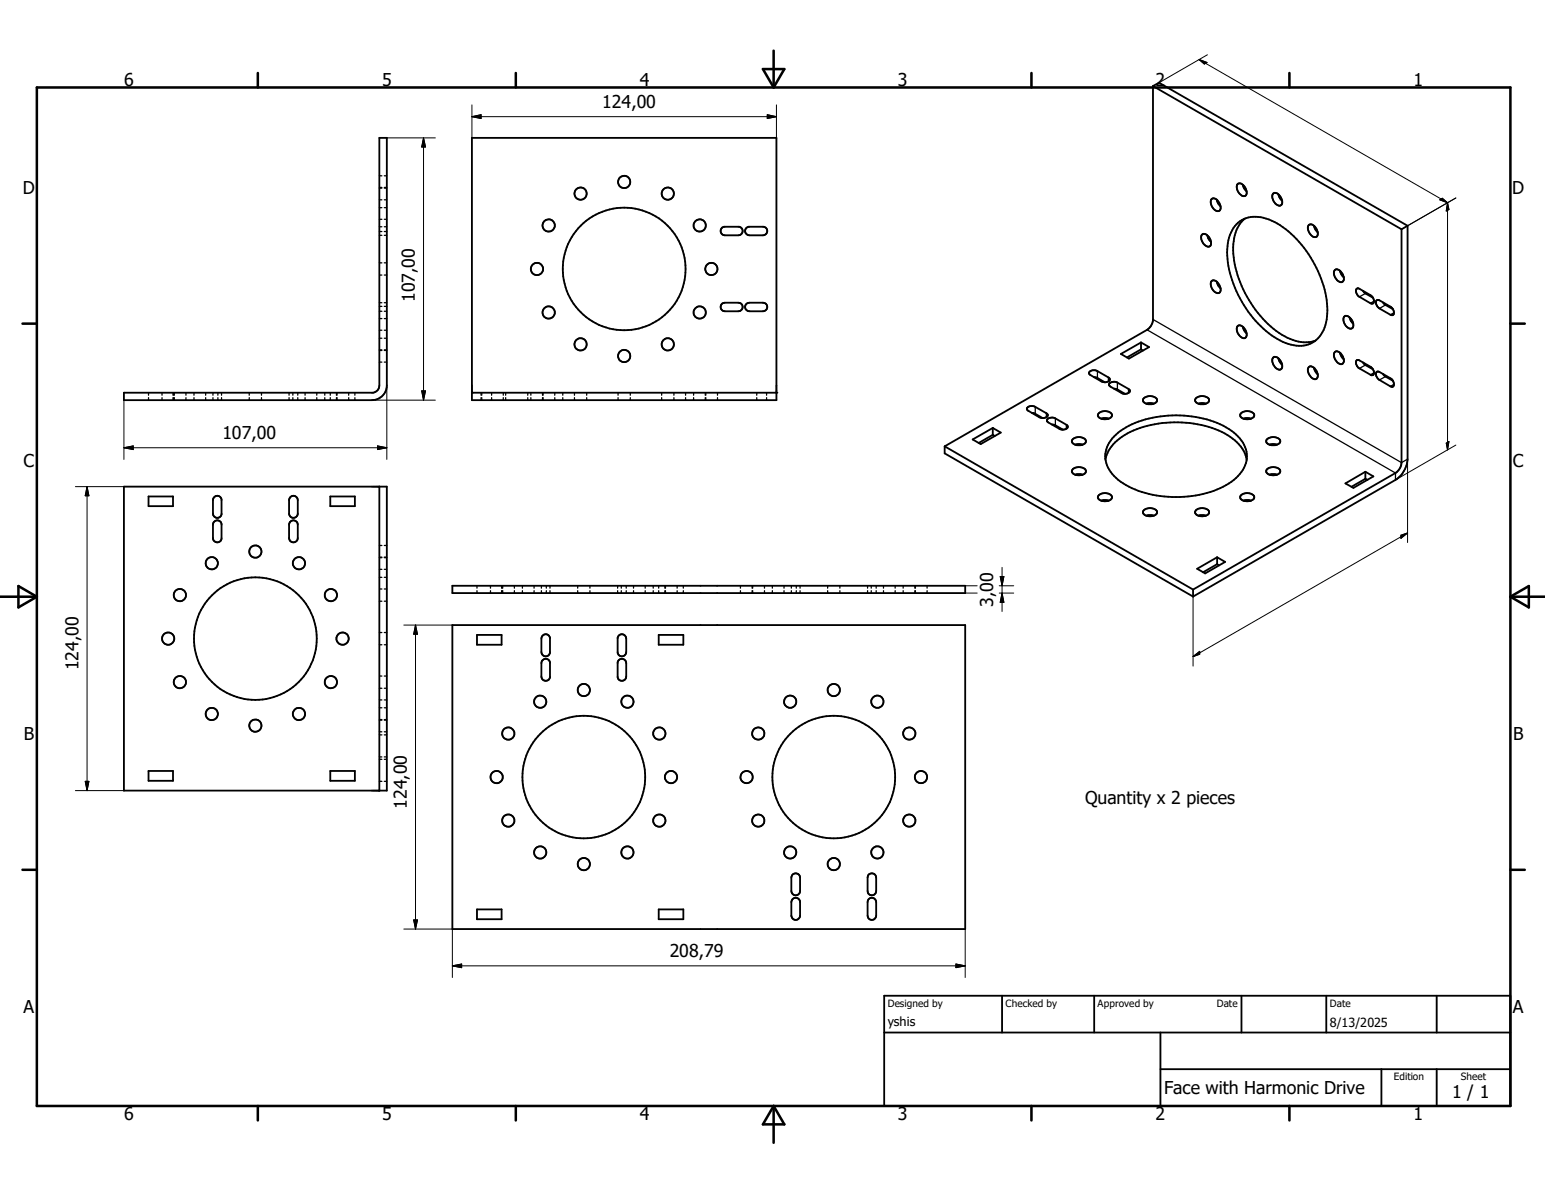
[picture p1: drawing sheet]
<svg xmlns="http://www.w3.org/2000/svg" width="279mm" height="216mm" viewBox="0 0 279 216" stroke-linecap="round" stroke-linejoin="round" font-family="sans-serif">
<g fill="none" stroke="#000" stroke-width=".23">
<path d="M68.6 36.1h.5M68.6 33.9h.5M68.6 34h.5M68.6 31.8h.5M68.6 39.7h.5M68.6 37.5h.5M69.5 36.1h.5M69.5 33.9h.5M69.5 34h.5M69.5 31.8h.5M69.5 39.7h.5M69.5 37.5h.5"/>
<path d="M68.6 41h.5M68.6 42.6h.5M68.6 56.3h.5M68.6 54.7h.5M68.6 57.6h.5M68.6 55.4h.5M68.6 41.9h.5M68.6 59.7h.5M68.6 49.7h.5M68.6 47.5h.5M69.5 41h.5M69.5 42.6h.5"/>
<path d="M69.5 56.3h.5M69.5 54.7h.5M69.5 57.6h.5M69.5 55.4h.5M69.5 41.9h.5M69.5 59.7h.5M69.5 49.7h.5M69.5 47.5h.5M207.4 59.6l45 25.9v1.3M208.5 57.8l45 25.9 1-.7M246.9 53.1l-1.1 .6M248.5 54.5l-.7 .3"/>
<path d="M250.6 55.1l-1.1 .7M252.1 56.5l-.7 .4M26.9 71v.5M26.9 71.9v.5M29.3 71v.5M29.3 71.9v.5M31.3 71v.5M31.3 71.9v.5M31.4 71v.5M31.4 71.9v.5M31.5 71v.5M31.5 71.9v.5"/>
<path d="M33.6 71v.5M33.6 71.9v.5M35.1 71v.5M35.1 71.9v.5M37.2 71v.5M37.2 71.9v.5M38.5 71v.5M38.5 71.9v.5M39.4 71v.5M39.4 71.9v.5M40.1 71v.5M40.1 71.9v.5"/>
<path d="M45.1 71v.5M45.1 71.9v.5M47.3 71v.5M47.3 71.9v.5M52.3 71v.5M52.3 71.9v.5M53 71v.5M53 71.9v.5M53.9 71v.5M53.9 71.9v.5M55.2 71v.5M55.2 71.9v.5"/>
<path d="M57.3 71v.5M57.3 71.9v.5M58.7 71v.5M58.7 71.9v.5M59.7 71v.5M59.7 71.9v.5M60.8 71v.5M60.8 71.9v.5M60.9 71v.5M60.9 71.9v.5M63.1 71v.5M63.1 71.9v.5"/>
<path d="M64.2 71v.5M64.2 71.9v.5M68.6 63.4h.5M68.6 61.2h.5M68.6 65.5h.5M68.6 63.3h.5M69.5 63.4h.5M69.5 61.2h.5M69.5 65.5h.5M69.5 63.3h.5M87 71v.5M87 71.9v.5"/>
<path d="M87.1 71v.5M87.1 71.9v.5M88.9 71v.5M88.9 71.9v.5M91 71v.5M91 71.9v.5M91.4 71v.5M91.4 71.9v.5M95.4 71v.5M95.4 71.9v.5M96 71v.5M96 71.9v.5"/>
<path d="M98.1 71v.5M98.1 71.9v.5M98.2 71v.5M98.2 71.9v.5M100.3 71v.5M100.3 71.9v.5M101.8 71v.5M101.8 71.9v.5M103.9 71v.5M103.9 71.9v.5M106.1 71v.5M106.1 71.9v.5"/>
<path d="M111.8 71v.5M111.8 71.9v.5M114 71v.5M114 71.9v.5M119.7 71v.5M119.7 71.9v.5M121.9 71v.5M121.9 71.9v.5M124 71v.5M124 71.9v.5M125.4 71v.5M125.4 71.9v.5"/>
<path d="M127.5 71v.5M127.5 71.9v.5M127.6 71v.5M127.6 71.9v.5M129.8 71v.5M129.8 71.9v.5M136.9 71v.5M136.9 71.9v.5M138.6 71v.5M138.6 71.9v.5M187.2 73.6v1.2M189.2 74.7v.8"/>
<path d="M190.9 75.7v1.2M192.8 76.8v.7M198.5 67.1v1.2M200.4 68.2v.8M202.1 69.2v1.2M204.1 70.3v.8M246.9 66l-1.1 .6M248.5 67.4l-.7 .4M250.6 68.1l-1.1 .6M252.1 69.5l-.7 .4M68.6 98.6h.5M69.5 98.6h.5"/>
<path d="M68.6 100.8h.5M68.6 116.6h.5M68.6 114.4h.5M68.6 102.9h.5M68.6 100.7h.5M68.6 104.4h.5M68.6 108.7h.5M68.6 106.5h.5M69.5 100.8h.5M69.5 116.6h.5M69.5 114.4h.5M69.5 102.9h.5"/>
<path d="M69.5 100.7h.5M69.5 104.4h.5M69.5 108.7h.5M69.5 106.5h.5M86.3 105.9v.5M86.3 106.8v.4M88.7 105.9v.5M88.7 106.8v.4M90.7 105.9v.5M90.7 106.8v.4M90.8 105.9v.5M90.8 106.8v.4"/>
<path d="M90.9 105.9v.5M90.9 106.8v.4M93 105.9v.5M93 106.8v.4M94.5 105.9v.5M94.5 106.8v.4M96.6 105.9v.5M96.6 106.8v.4M97.9 105.9v.5M97.9 106.8v.4M98.8 105.9v.5M98.8 106.8v.4"/>
<path d="M99.5 105.9v.5M99.5 106.8v.4M104.5 105.9v.5M104.5 106.8v.4M106.7 105.9v.5M106.7 106.8v.4M111.7 105.9v.5M111.7 106.8v.4M112.4 105.9v.5M112.4 106.8v.4M113.2 105.9v.5M113.2 106.8v.4"/>
<path d="M114.6 105.9v.5M114.6 106.8v.4M116.7 105.9v.5M116.7 106.8v.4M118.1 105.9v.5M118.1 106.8v.4M119.1 105.9v.5M119.1 106.8v.4M120.2 105.9v.5M120.2 106.8v.4M120.3 105.9v.5M120.3 106.8v.4"/>
<path d="M122.5 105.9v.5M122.5 106.8v.4M123.6 105.9v.5M123.6 106.8v.4M133.9 105.9v.5M133.9 106.8v.4M136 105.9v.5M136 106.8v.4M136.1 105.9v.5M136.1 106.8v.4M138.3 105.9v.5M138.3 106.8v.4"/>
<path d="M139.7 105.9v.5M139.7 106.8v.4M141.8 105.9v.5M141.8 106.8v.4M143.1 105.9v.5M143.1 106.8v.4M144 105.9v.5M144 106.8v.4M144.7 105.9v.5M144.7 106.8v.4M149.7 105.9v.5M149.7 106.8v.4"/>
<path d="M151.9 105.9v.5M151.9 106.8v.4M156.9 105.9v.5M156.9 106.8v.4M157.6 105.9v.5M157.6 106.8v.4M158.4 105.9v.5M158.4 106.8v.4M159.8 105.9v.5M159.8 106.8v.4M161.9 105.9v.5M161.9 106.8v.4"/>
<path d="M163.3 105.9v.5M163.3 106.8v.4M165.4 105.9v.5M165.4 106.8v.4M165.5 105.9v.5M165.5 106.8v.4M167.7 105.9v.5M167.7 106.8v.4M68.6 136.9h.5M68.6 132.9h.5M68.6 124.5h.5M68.6 122.2h.5"/>
<path d="M68.6 137.3h.5M68.6 130.2h.5M68.6 128h.5M68.6 126.6h.5M68.6 132.3h.5M68.6 130.1h.5M69.5 136.9h.5M69.5 132.9h.5M69.5 124.5h.5M69.5 122.2h.5M69.5 137.3h.5M69.5 130.2h.5"/>
<path d="M69.5 128h.5M69.5 126.6h.5M69.5 132.3h.5M69.5 130.1h.5M68.6 141.3h.5M69.5 141.3h.5"/>
</g>
<g fill="none" stroke="#000" stroke-width=".33">
<path d="M208.5 15.6v42.4a2.46 2.46 0 0 1-1.1 1.6l-36.6 21.1M208.5 15.6l1.1-.6 44.9 25.8M208.5 15.6l45 25.9M85.3 24.9h55.1v47.5h-55.1zM219.1 35.9a1.3 1.3 0 0 1 1.6 1.3v.5a.65 .65 0 0 1-.5 .5 .65 .65 0 0 1-.7-.4 1.53 1.53 0 0 1-.4-1.9zM220.1 36.1l.1 .6 .5 .6M223.8 33.2a1.19 1.19 0 0 1 1.5 1 .73 .73 0 0 1 .2 .8 .73 .73 0 0 1-.6 .5 1.63 1.63 0 0 1-1.1-2.3zM224.8 33.4l.1 .6 .5 .6M225.1 39.5a7.5 7.5 0 0 0-2 7 20.2 20.2 0 0 0 9.2 14.3 6.7 6.7 0 0 0 5.6 .8M230.3 35a1.11 1.11 0 0 1 1.4 .8l.2 .9a.65 .65 0 0 1-.6 .5 .65 .65 0 0 1-.6-.4 1.53 1.53 0 0 1-.4-1.8zM231.2 35.1l.3 .8 .4 .4M130.6 41.2l.3-.2h2.8a.78 .78 0 0 1 .6 .9 .78 .78 0 0 1-.8 .7h-2.4a.79 .79 0 0 1-.7-.6 .79 .79 0 0 1 .2-.8z"/>
<path d="M130.6 54.9l.5-.2h2.4a.77 .77 0 0 1 .8 .8 .77 .77 0 0 1-.8 .8h-2.4a.79 .79 0 0 1-.8-.5 .79 .79 0 0 1 .3-.9zM134.9 41.3l.5-.3h2.7a.78 .78 0 0 1 .7 .9 .78 .78 0 0 1-.8 .7h-2.5a.78 .78 0 0 1-.7-.5 .78 .78 0 0 1 .1-.8zM134.9 55l.6-.3h2.5a.77 .77 0 0 1 .8 .8 .77 .77 0 0 1-.8 .8h-2.5a.77 .77 0 0 1-.7-.5 .77 .77 0 0 1 .1-.8zM217.3 42.5a.89 .89 0 0 1 1.4 .5 1.2 1.2 0 0 1 0 1.6 1.59 1.59 0 0 1-1.4-2.1zM218.3 42.6l.3 .7 .4 .4M219.1 50.8a1.3 1.3 0 0 1 1.6 1.2v.6a.65 .65 0 0 1-.5 .4 .65 .65 0 0 1-.7-.3 1.49 1.49 0 0 1-.4-1.9zM220.1 51l.2 .7 .4 .4M223.8 58.9a1.36 1.36 0 0 1 1.6 1.4v.4a.63 .63 0 0 1-.5 .5 .63 .63 0 0 1-.6-.4 1.48 1.48 0 0 1-.5-1.9zM223.9 40.3a5.5 5.5 0 0 1 6.1-.4 19.1 19.1 0 0 1 9.1 11.1 12.5 12.5 0 0 1 .3 8.7 4.8 4.8 0 0 1-6.4 2.5 17.7 17.7 0 0 1-9.7-10.2 13.9 13.9 0 0 1-.9-9.5l.7-1.3zM224.8 59.1l.1 .5 .5 .7M236.7 40.6a1.37 1.37 0 0 1 1.6 1.5 .64 .64 0 0 1-.4 .8 .64 .64 0 0 1-.8-.4 1.53 1.53 0 0 1-.4-1.9zM237.6 40.8l.3 .8 .4 .4"/>
<path d="M241.4 48.8a.89 .89 0 0 1 1.2 .4 1.31 1.31 0 0 1 .2 1.7l-.5 .1a1.78 1.78 0 0 1-1-2zM242.3 49l.3 .7 .4 .4M243.1 57.3a.89 .89 0 0 1 1.3 .5 1 1 0 0 1-.1 1.6 1.67 1.67 0 0 1-1.2-2.1zM244 57.4l.3 .7 .4 .4M245.3 52.3l.4-.2 2.1 1.3a.96 .96 0 0 1 .4 1.5l-.4-.1-2-1.1a1.19 1.19 0 0 1-.5-1.4zM246.5 52.6l.4 .5 1.4 .7M248.9 54.4l.2-.2 .4 .1 1.9 1.1a.99 .99 0 0 1 .4 1.6l-.4-.1-1.9-1.1a1.21 1.21 0 0 1-.6-1.4zM250.1 54.7l.3 .4 1.5 .8M253.5 41.5v42.2a2.4 2.4 0 0 1-1.1 1.8l-36.6 21.1M254.5 40.8v42.2a5 5 0 0 1-2.1 3.8l-36.6 21.1M254.5 40.8l-1 .7M22.4 71h45.1a1.32 1.32 0 0 0 1.1-1.3v-44.8h1.4v44.8a2.68 2.68 0 0 1-2.7 2.7h-44.9z"/>
<path d="M85.3 71h55.1M175.9 79.5l3.6-2.1 1.5 .8-3.7 2.1zM179.5 78.6l-2.5 1.5M179.5 77.4v1.2M179.5 78.6l.4 .2M185.9 73.6l.5-.2 .7 .1 2.1 1.2a.43 .43 0 0 1 .3 .5 .43 .43 0 0 1-.5 .3l-.4 .1-.6-.1-2.2-1.3-.1-.3zM186.6 74.7l.6 .1 1.4 .8M189.4 75.8a1.34 1.34 0 0 1 1.5-.1l1.9 1.1a.44 .44 0 0 1 .3 .5 .44 .44 0 0 1-.5 .3h-.9l-2.1-1.2-.3-.3zM190.2 76.7l.7 .2 1.3 .8M194 79.5a1.59 1.59 0 0 1 2.4 .2 .87 .87 0 0 1-1 .8h-.6a.74 .74 0 0 1-.8-.3 .74 .74 0 0 1 0-.7zM197 67.2a1.2 1.2 0 0 1 1.5-.1l1.9 1.1a.47 .47 0 0 1 .2 .6 .47 .47 0 0 1-.5 .3l-.9-.1-2-1.2-.3-.3zM197.8 68.2l.7 .1 1.3 .8"/>
<path d="M198.7 74.8a1.62 1.62 0 0 1 2.4 .2 1.43 1.43 0 0 1-2.2 .6l-.4-.5zM199.1 75.7l.4-.1 1 .1M200.6 69.3a1.32 1.32 0 0 1 1.5-.1l2 1.1a.44 .44 0 0 1 .2 .5 .44 .44 0 0 1-.4 .4l-.9-.1-2.2-1.2-.2-.3zM201.5 70.3l.6 .1 1.3 .8M201.5 78.9a15.5 15.5 0 0 1 10.5-3.8 17.3 17.3 0 0 1 11.1 3.1 5 5 0 0 1 1.9 6.3 9.9 9.9 0 0 1-6.1 4.5 20.3 20.3 0 0 1-15.3-1.3 6.4 6.4 0 0 1-3.7-5.2 5.2 5.2 0 0 1 1.6-3.6zM202.7 64l3.6-2.1 1.5 .9-3.6 2zM206.3 63.2l-2.5 1.4M206.3 61.9v1.3M206.3 63.2l.4 .2M206.8 72.1a1.62 1.62 0 0 1 2.4 .2 .93 .93 0 0 1-.9 .8h-.7a.87 .87 0 0 1-.9-.9zM207.3 73l.6-.1 .8 .1M216.2 72.1a1.59 1.59 0 0 1 2.5 .2 .88 .88 0 0 1-1 .8h-.6a.74 .74 0 0 1-.8-.3 .74 .74 0 0 1-.1-.7z"/>
<path d="M216.7 73l.6-.1 .8 .1M224.4 74.8a1.62 1.62 0 0 1 2.4 .2 1.18 1.18 0 0 1-1.6 .8 .72 .72 0 0 1-.7-.3 .72 .72 0 0 1-.1-.7zM224.9 75.7l.3-.1 1 .1M229.1 79.5a1.62 1.62 0 0 1 2.4 .2 .93 .93 0 0 1-.9 .8h-.7a.87 .87 0 0 1-.9-.9zM230.3 64.6a1.3 1.3 0 0 1 1.5 1.2l.1 .6a.65 .65 0 0 1-.6 .5 .65 .65 0 0 1-.6-.4 1.53 1.53 0 0 1-.4-1.9zM231.2 64.8l.2 .5 .5 .7M236.7 66.3a1.3 1.3 0 0 1 1.6 1.2v.4a.59 .59 0 0 1-.4 .7 .59 .59 0 0 1-.6-.3 1.45 1.45 0 0 1-.6-2zM237.6 66.5l.3 .7 .4 .5M241.4 63.6a1.36 1.36 0 0 1 1.6 1.4v.4a.65 .65 0 0 1-.5 .5 .65 .65 0 0 1-.7-.4 1.53 1.53 0 0 1-.4-1.9zM242.3 63.8l.2 .5 .5 .7M245.4 65.1h.3l2.1 1.2a.96 .96 0 0 1 .4 1.5h-.2l-2.2-1.2a1.12 1.12 0 0 1-.4-1.5zM246.5 65.5l.4 .5 1.4 .8"/>
<path d="M248.9 67.3l.2-.1 .4 .1 1.9 1.1a.99 .99 0 0 1 .4 1.5h-.4l-1.9-1.2a1.17 1.17 0 0 1-.6-1.4zM250.1 67.6l.5 .5 1.3 .8M22.4 88h47.6v55h-47.6zM26.9 89.8h4.4v1.7h-4.4zM38.7 94.4a.79 .79 0 0 1 1.4 .3v2.8a.78 .78 0 0 1-.9 .6 .78 .78 0 0 1-.7-.8v-2.4zM38.8 89.8a.78 .78 0 0 1 1.3 .5v2.7a.79 .79 0 0 1-.9 .6 .79 .79 0 0 1-.7-.7v-2.5zM52.5 94.4a.8 .8 0 0 1 .8-.3 .8 .8 0 0 1 .6 .8v2.4a.79 .79 0 0 1-.8 .8 .79 .79 0 0 1-.8-.8v-2.4zM52.6 89.8a.78 .78 0 0 1 .8-.1 .78 .78 0 0 1 .5 .7v2.5a.79 .79 0 0 1-.8 .8 .79 .79 0 0 1-.8-.8v-2.5zM59.7 89.8h4.5v1.7h-4.5zM68.6 88v55M170.8 80.7v1.3l45 25.9M170.8 80.7l45 25.9"/>
<path d="M194.1 84.8a1.75 1.75 0 0 1 2.2 .2 .84 .84 0 0 1-1.1 .9 1.12 1.12 0 0 1-1.4-.7zM194.4 80.4l.6-.1 .8 .1M194.4 85.8l.4-.1 1 .1M198.7 89.6a1.62 1.62 0 0 1 2.4 .2 1.43 1.43 0 0 1-2.2 .6l-.4-.4zM199.1 90.5l.4-.1 1 .1M199.9 83.1a7.4 7.4 0 0 1 4.5-5 20.2 20.2 0 0 1 17.6 .6 6.6 6.6 0 0 1 3.4 4.4M206.9 92.2a1.76 1.76 0 0 1 2.3 .2 .78 .78 0 0 1-.9 .9 1.35 1.35 0 0 1-1.6-.6zM207.3 93.2l.4-.1 1 .1M216.3 92.2a1.73 1.73 0 0 1 2.3 .2 .78 .78 0 0 1-.9 .9 1.19 1.19 0 0 1-1.6-.7zM216.7 93.2l.4-.1 1 .1M224.4 89.6a1.62 1.62 0 0 1 2.4 .2 1.18 1.18 0 0 1-1.6 .8 .72 .72 0 0 1-.7-.2 .72 .72 0 0 1-.1-.8zM224.9 90.5l.3-.1 1 .1"/>
<path d="M229.1 84.9a1.62 1.62 0 0 1 2.4 .3 1.36 1.36 0 0 1-2 .6 .59 .59 0 0 1-.4-.9zM229.6 80.4l.6-.1 .7 .1M229.6 85.8l.4-.1 .9 .1M243.3 87.4l3.6-2.1 1.5 .8-3.6 2.1zM246.9 86.6l-2.5 1.4M246.9 85.3v1.3M246.9 86.6l.4 .2M81.8 105.9h92.7v1.3h-92.7zM81.8 113h92.7v55h-92.7zM86.3 114.8h4.4v1.8h-4.4zM98.1 115a.78 .78 0 0 1 .8-.3 .78 .78 0 0 1 .6 .6v2.8a.79 .79 0 0 1-.9 .6 .79 .79 0 0 1-.7-.8v-2.4zM98.1 119.4a.78 .78 0 0 1 .8-.3 .78 .78 0 0 1 .6 .6v2.8a.79 .79 0 0 1-.9 .6 .79 .79 0 0 1-.7-.8v-2.4z"/>
<path d="M111.8 115a.78 .78 0 0 1 .9-.3 .78 .78 0 0 1 .5 .8v2.4a.79 .79 0 0 1-.7 .8 .79 .79 0 0 1-.8-.6v-2.8zM111.8 119.4a.78 .78 0 0 1 .9-.2 .78 .78 0 0 1 .5 .7v2.4a.79 .79 0 0 1-.7 .8 .79 .79 0 0 1-.8-.6v-2.8zM119.1 114.8h4.5v1.8h-4.5zM215.8 106.6v1.3M216.5 102.8l3.6-2 1.5 .8-3.7 2.1zM220.1 102l-2.5 1.5M220.1 100.8v1.2M220.1 102l.4 .2M26.9 139.4h4.4v1.8h-4.4zM59.7 139.4h4.5v1.8h-4.5zM143.4 158.1a.8 .8 0 0 1 1.3 .6v2.4a.79 .79 0 0 1-.8 .8 .79 .79 0 0 1-.8-.8v-2.4zM157.2 158.1a.79 .79 0 0 1 1.2 .6v2.4a.78 .78 0 0 1-.7 .8 .78 .78 0 0 1-.8-.8v-2.4z"/>
<path d="M86.3 164.4h4.4v1.8h-4.4zM119.1 164.4h4.5v1.8h-4.5zM143.3 162.6a.78 .78 0 0 1 .9-.2 .78 .78 0 0 1 .5 .7v2.5a.79 .79 0 0 1-.8 .7 .79 .79 0 0 1-.8-.7v-2.5zM157 162.6a.78 .78 0 0 1 .9-.2 .78 .78 0 0 1 .5 .7v2.5a.78 .78 0 0 1-.7 .7 .78 .78 0 0 1-.8-.7v-2.5zM159.9 186.7h113.2M159.9 180.1h113.2v19.9h-113.2zM181.2 180.1v6.6M197.9 180.1v6.6M209.9 193.3h63.2M209.9 186.7v13.3M224.5 180.1v6.6M239.8 180.1v6.6"/>
<path d="M249.8 193.3v6.7M259.8 180.1v6.6M259.8 193.3v6.7"/>
<circle cx="105" cy="35" r="1.12"/>
<circle cx="112.9" cy="32.9" r="1.11"/>
<circle cx="120.8" cy="35" r="1.11"/>
<circle cx="97.1" cy="48.6" r="1.12"/>
<circle cx="99.2" cy="56.5" r="1.11"/>
<circle cx="99.2" cy="40.8" r="1.11"/>
<circle cx="112.9" cy="48.6" r="11.1"/>
<circle cx="126.5" cy="40.8" r="1.11"/>
<circle cx="126.5" cy="56.5" r="1.1"/>
<circle cx="128.6" cy="48.6" r="1.11"/>
<circle cx="105" cy="62.3" r="1.11"/>
<circle cx="112.9" cy="64.4" r="1.11"/>
<circle cx="120.8" cy="62.3" r="1.11"/>
<circle cx="46.2" cy="99.7" r="1.1"/>
<circle cx="30.4" cy="115.5" r="1.11"/>
<circle cx="32.5" cy="107.6" r="1.11"/>
<circle cx="38.3" cy="101.8" r="1.11"/>
<circle cx="46.2" cy="115.5" r="11.1"/>
<circle cx="54.1" cy="101.9" r="1.11"/>
<circle cx="59.8" cy="107.6" r="1.11"/>
<circle cx="62" cy="115.5" r="1.1"/>
<circle cx="32.5" cy="123.3" r="1.11"/>
<circle cx="38.3" cy="129.1" r="1.1"/>
<circle cx="46.2" cy="131.2" r="1.1"/>
<circle cx="54.1" cy="129.1" r="1.11"/>
<circle cx="59.8" cy="123.3" r="1.11"/>
<circle cx="91.9" cy="132.6" r="1.11"/>
<circle cx="97.7" cy="126.9" r="1.1"/>
<circle cx="105.6" cy="124.8" r="1.1"/>
<circle cx="113.5" cy="126.9" r="1.1"/>
<circle cx="119.2" cy="132.6" r="1.11"/>
<circle cx="137.1" cy="132.6" r="1.11"/>
<circle cx="142.9" cy="126.9" r="1.11"/>
<circle cx="150.8" cy="124.8" r="1.11"/>
<circle cx="158.7" cy="126.9" r="1.11"/>
<circle cx="164.4" cy="132.6" r="1.11"/>
<circle cx="89.8" cy="140.5" r="1.11"/>
<circle cx="91.9" cy="148.4" r="1.1"/>
<circle cx="97.7" cy="154.1" r="1.1"/>
<circle cx="105.6" cy="140.5" r="11.1"/>
<circle cx="105.6" cy="156.2" r="1.1"/>
<circle cx="113.5" cy="154.1" r="1.1"/>
<circle cx="119.2" cy="148.4" r="1.11"/>
<circle cx="121.3" cy="140.5" r="1.11"/>
<circle cx="135" cy="140.5" r="1.12"/>
<circle cx="137.1" cy="148.4" r="1.12"/>
<circle cx="142.9" cy="154.1" r="1.11"/>
<circle cx="150.8" cy="156.2" r="1.11"/>
<circle cx="150.8" cy="140.5" r="11.1"/>
<circle cx="158.7" cy="154.1" r="1.11"/>
<circle cx="164.4" cy="148.4" r="1.11"/>
<circle cx="166.5" cy="140.5" r="1.11"/>
</g>
<g fill="#000">
<circle cx="85.3" cy="71" r=".17"/>
<circle cx="140.4" cy="71" r=".17"/>
</g>
<g fill="none" stroke="#000" stroke-width=".46">
<path d="M6.7 15.8h266.4v184.2h-266.4zM46.6 13.2v2.6M93.3 13.2v2.6M138 12.5h3.8l-1.9 3.3zM139.9 9.2v6.6M186.5 13.2v2.6M233.2 13.2v2.6M4.1 58.5h2.6M273.1 58.5h2.6M0 107.9h6.7M3.3 106l3.4 1.9-3.4 1.9zM273.1 107.9h6.3"/>
<path d="M273.1 107.9l3.4-1.9v3.8zM4.1 157.3h2.6M273.1 157.3h2.6M46.6 200v2.6M93.3 200v2.6M139.9 200v6.6M139.9 200l1.9 3.3h-3.8zM186.5 200v2.6M233.2 200v2.6"/>
</g>
<g fill="none" stroke="#000" stroke-width=".18">
<path d="M85.3 19v5.9M140.4 19v5.9M216.8 10.8l45 25.9M216.8 10.8l1.5 .5-.5 .3zM218.4 9.9l-8.8 5.1M70 24.9h8.7M76.6 24.9v47.5M76.6 24.9l.3 1.7h-.6zM85.3 21.1h55.1M85.3 21.1l1.7-.4v.7zM138.8 20.7l1.6 .4-1.6 .3zM260.4 36.1l.4-.3 1 .9z"/>
<path d="M261.8 36.7v44.6M261.8 36.7l.2 1.2-.5 .3zM263.3 35.8l-8.8 5M22.4 72.4v10.7M67.3 72.4h11.4M70 69.7v13.4M76.3 70.7h.6l-.3 1.7zM13.6 88h8.8M15.7 88v55M15.7 88l.4 1.6h-.7zM22.4 81h47.6M22.4 81l1.7-.4v.7z"/>
<path d="M68.3 80.6l1.7 .4-1.7 .3zM253.4 96.8l1.1-.4-1.1 .9zM254.5 96.4l-38.7 22.3M254.5 83v15.1M261.5 80.1l.5-.3-.2 1.5zM263.3 80.5l-10.9 6.3M73 113h8.8M75.1 113v55M75.1 113l.4 1.7h-.7zM174.5 107.2h2.2M174.5 105.9h2.2M180.7 107.2h2.6"/>
<path d="M180.7 105.9h2.6M180.9 104.2h.6l-.3 1.7zM181.2 102.6v8M181.2 107.2l.3 1.7h-.6zM215.8 118.7l1.2-.9v.5zM215.8 107.9v12.5M13.6 143h8.8M15.4 141.3h.7l-.4 1.7zM73 168h8.8v8.8M74.8 166.3h.7l-.4 1.7zM81.8 174.6h92.7M81.8 174.6l1.7-.3v.7z"/>
<path d="M172.9 174.3l1.6 .3-1.6 .4zM174.5 168v8.8"/>
</g>
<g fill="#000" stroke="#000" stroke-width=".18">
<path d="M216.8 10.8l1.5 .5-.5 .3zM76.6 24.9l.3 1.7h-.6zM85.3 21.1l1.7-.4v.7zM138.8 20.7l1.6 .4-1.6 .3zM260.4 36.1l.4-.3 1 .9zM261.8 36.7l.2 1.2-.5 .3zM76.3 70.7h.6l-.3 1.7zM15.7 88l.4 1.6h-.7zM22.4 81l1.7-.4v.7zM68.3 80.6l1.7 .4-1.7 .3zM253.4 96.8l1.1-.4-1.1 .9zM261.5 80.1l.5-.3-.2 1.5z"/>
<path d="M75.1 113l.4 1.7h-.7zM180.9 104.2h.6l-.3 1.7zM181.2 107.2l.3 1.7h-.6zM215.8 118.7l1.2-.9v.5zM15.4 141.3h.7l-.4 1.7zM74.8 166.3h.7l-.4 1.7zM81.8 174.6l1.7-.3v.7zM172.9 174.3l1.6 .3-1.6 .4z"/>
</g>
<g font-size="3.2">
<text x="22.5" y="15.6">6</text>
<text x="69.1" y="15.6">5</text>
<text x="115.7" y="15.6">4</text>
<text x="162.3" y="15.6">3</text>
<text x="209" y="15.6">2</text>
<text x="255.6" y="15.6">1</text>
<text x="108.9" y="19.5">124,00</text>
<text x="4.1" y="35">D</text>
<text x="273.5" y="35">D</text>
<text x="75" y="54.6" transform="rotate(-90 75 54.6)">107,00</text>
<text x="40.2" y="79.4">107,00</text>
<text x="4.3" y="84.4">C</text>
<text x="273.6" y="84.4">C</text>
<text x="179.6" y="109.7" transform="rotate(-90 179.6 109.7)">3,00</text>
<text x="14.2" y="121.2" transform="rotate(-90 14.2 121.2)">124,00</text>
<text x="4.3" y="133.7">B</text>
<text x="273.6" y="133.7">B</text>
<text x="73.6" y="146.2" transform="rotate(-90 73.6 146.2)">124,00</text>
<text x="196.2" y="145.5">Quantity x 2 pieces</text>
<text x="121.1" y="173.1">208,79</text>
<text x="4.3" y="183.1">A</text>
<text x="273.6" y="183.1">A</text>
<text x="210.5" y="197.9">Face with Harmonic Drive</text>
<text x="22.5" y="202.6">6</text>
<text x="69.1" y="202.6">5</text>
<text x="115.7" y="202.6">4</text>
<text x="162.3" y="202.6">3</text>
<text x="209" y="202.6">2</text>
<text x="255.6" y="202.6">1</text>
<text x="262.6" y="198.6">1 / 1</text>
</g>
<g font-size="2.3">
<text x="160.5" y="185.5">yshis</text>
<text x="240.5" y="185.7">8/13/2025</text>
</g>
<g font-size="1.8">
<text x="160.5" y="182.1">Designed by</text>
<text x="181.9" y="182.1">Checked by</text>
<text x="198.5" y="182.1">Approved by</text>
<text x="220" y="182">Date</text>
<text x="240.5" y="182">Date</text>
<text x="252.1" y="195.4">Edition</text>
<text x="264.2" y="195.4">Sheet</text>
</g>
</svg>
